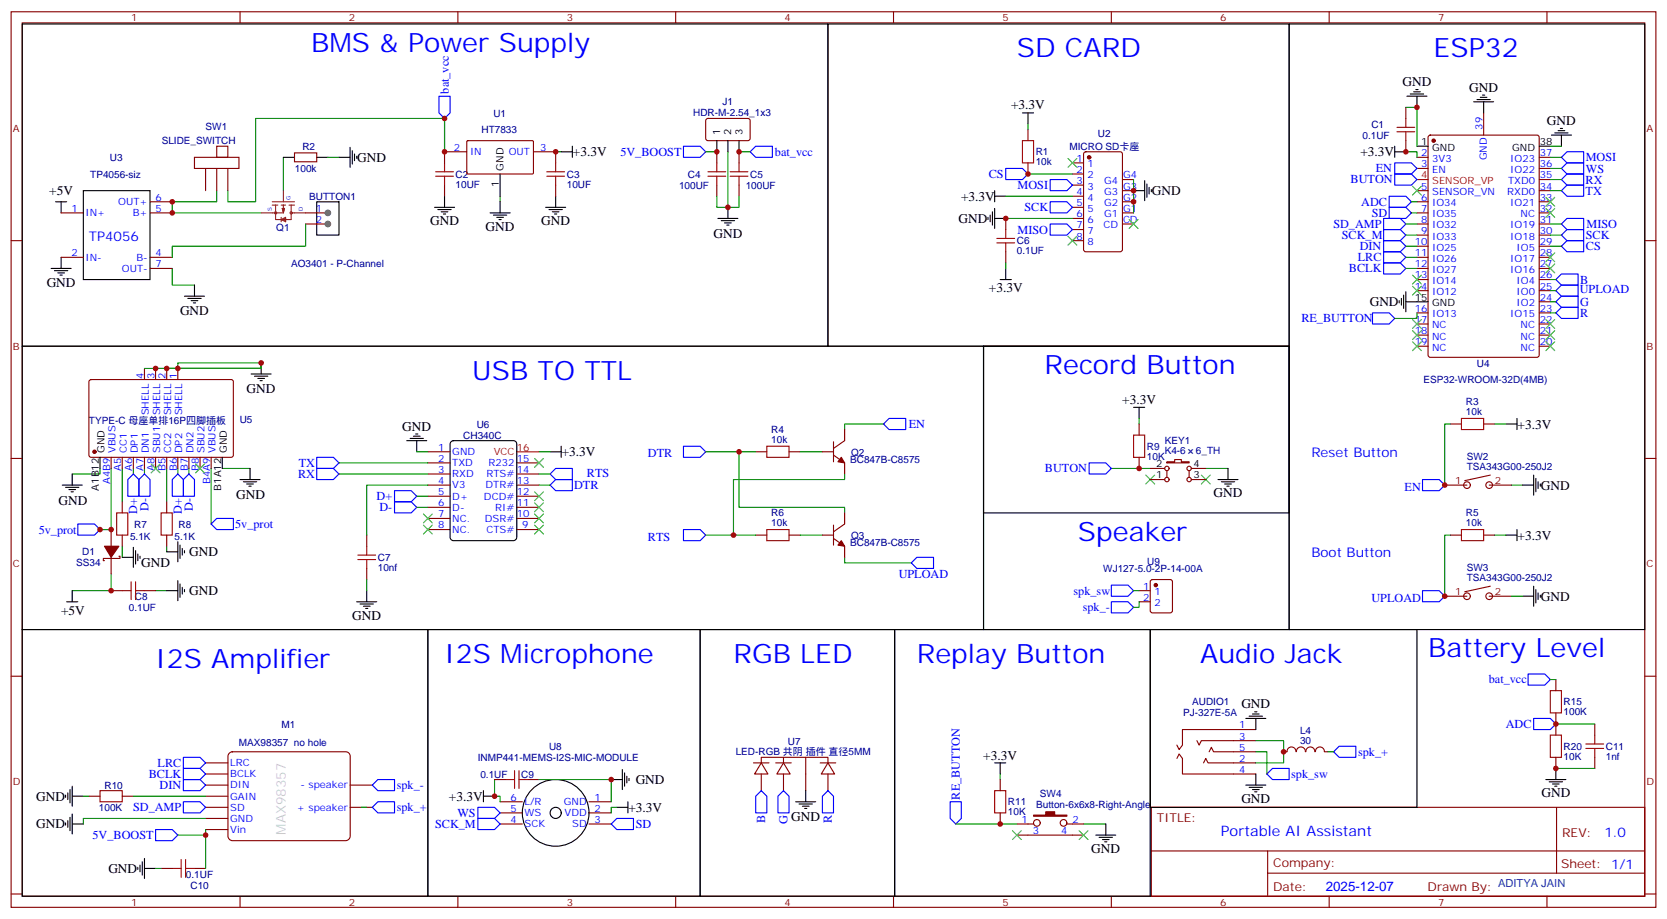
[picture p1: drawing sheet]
<svg xmlns="http://www.w3.org/2000/svg" width="529mm" height="292mm" viewBox="0 0 529 292" stroke-linecap="round" stroke-linejoin="round" font-family="sans-serif">
<g fill="none" stroke="#870000" stroke-width=".35">
<path d="M3.5 3.7h522.1v284.4h-522.1zM7.1 7.3h515v277.3h-515zM76.2 3.7v3.6M145.3 3.7v3.6M214.5 3.7v3.6M283.6 3.7v3.6M352.8 3.7v3.6M421.9 3.7v3.6M491.1 3.7v3.6M224.2 37.8l.5-.2 13 .1 .4 .6v5.9l-.7 .5-13-.1-.4-.6v-5.7zM446.3 34.1v3.5M471 35.8v7.1"/>
<path d="M61.7 50h14.1v3.5h-14.1zM65.3 53.5v7M68.8 46.4h3.5v3.6h-3.5zM68.8 53.5v7M72.3 53.5v7M93.5 48.5h7v2.9h-7zM141.1 58.8v3.5M148.2 48.2h-7.1v3.5M148.2 44.8l.3-.1h20.7l.1 .3v10.1l-.3 .1h-20.7l-.1-.3zM169.3 48.2h7.1v3.5M176.4 58.8v3.5M227.5 48.2v3.5"/>
<path d="M227.5 58.8v3.5M234.6 48.2v3.5M234.6 58.8v3.5M326.3 41.1v3.6M326.3 51.7v3.5M340.4 51.7h3.6M340.4 55.2h3.6M340.4 58.8h3.6M344.2 48.4l.5-.2h10.9l.7 .4v30.6l-.5 .7h-11.1l-.7-.4v-30.6zM356.3 57h3.5M446.3 44.7v3.5M449.8 50h3.5"/>
<path d="M449.8 53.5h3.5M453.6 43.1l.4-.2h33.9l.6 .4 .1 69.4-.5 .7-34.1 .1-.6-.5-.1-69.4zM488.6 50h3.5M488.6 53.5h3.5M488.6 57h3.5M3.5 76.4h3.6M19.4 67.6h7.1M47.6 64.1h7.1M47.6 67.6h7.1M97 67.6h7.1M97 71.1h7.1M319.3 69.4v3.5"/>
<path d="M319.3 79.9v3.6M340.4 76.4h3.6M340.4 62.3h3.6M340.4 65.8h3.6M340.4 69.4h3.6M340.4 72.9h3.6M356.3 60.5h3.5M356.3 64.1h3.5M356.3 67.6h3.5M356.3 71.1h3.5M449.8 60.5h3.5M449.8 64.1h3.5"/>
<path d="M449.8 67.6h3.5M449.8 71.1h3.5M449.8 74.6h3.5M449.8 78.2h3.5M488.6 60.5h3.5M488.6 64.1h3.5M488.6 67.6h3.5M488.6 71.1h3.5M488.6 74.6h3.5M488.6 78.2h3.5M522.1 76.4h3.5M19.4 81.7h7.1"/>
<path d="M47.6 81.7h7.1M47.6 85.2h7.1M449.8 81.7h3.5M449.8 85.2h3.5M449.8 88.8h3.5M449.8 92.3h3.5M449.8 99.3h3.5M488.6 81.7h3.5M488.6 85.2h3.5M488.6 88.8h3.5M488.6 92.3h3.5M488.6 99.3h3.5"/>
<path d="M488.6 95.8h3.5M45.9 117v3.5M49.4 117v3.5M52.9 117v3.5M56.4 117v3.5M449.8 102.9h3.5M449.8 106.4h3.5M449.8 109.9h3.5M488.6 102.9h3.5M488.6 106.4h3.5M488.6 109.9h3.5M28.5 120.7l.4-.2 44.8 .1 .4 .6-.1 23.6-.6 .4-44.7-.1-.5-.6v-23.3z"/>
<path d="M268.1 136.4v3.5l-3.5 2.5M361.6 134.6v3.5M460.4 134.6h3.5M471 134.6h3.5M3.5 145.6h3.6M35.3 145.2v3.5M38.8 145.2v3.5M38.8 159.3v3.5M42.3 145.2v3.5M45.9 145.2v3.5M49.4 145.2v3.5M52.9 145.2v3.5"/>
<path d="M52.9 159.3v3.5M56.4 145.2v3.5M60 145.2v3.5M63.5 145.2v3.5M67 145.2v3.5M135.8 143.4h7.1M135.8 154h7.1M135.8 147h7.1M135.8 150.5h7.1M135.8 157.6h7.1M164 154h7.1M164 147h7.1"/>
<path d="M164 150.5h7.1M164 157.6h7.1M239.9 143.4h3.5M250.5 143.4h3.5M261.1 143.4h3.5M264.6 144.5l3.5 2.5v3.5M264.6 140.3v6.3M361.6 145.2v3.5M365.1 152.3h4.6M365.1 148.7h4.6M370.4 146.6h2.5v-.7h2.1v.7h2.5v.4h-7.1zM370.4 149.4v2.2"/>
<path d="M377.5 149.4v2.2M378.2 152.3h4.6M378.2 148.7h4.6M458.6 154h7.1M472.7 154h7.1M473.1 150.8l-8.1 1.8M522.1 145.6h3.5M35.3 168.1v5.3M35.3 177v5.2M37.7 176.6h.4v.7h-5.3v.7h.4M38.8 169.9v3.5M52.9 169.9v3.5"/>
<path d="M116.4 169.9v3.5M135.8 161.1h7.1M135.8 164.6h7.1M135.8 168.1h7.1M164 161.1h7.1M164 164.6h7.1M164 168.1h7.1M239.9 169.9h3.5M250.5 169.9h3.5M261.1 169.9h3.5M264.6 171l3.5 2.4v3.6M264.6 166.7v6.4"/>
<path d="M268.1 162.8v3.6l-3.5 2.4M460.4 169.9h3.5M471 169.9h3.5M35.3 187.5h3.5M45.9 187.5h3.5M116.4 180.5v3.5M361.6 187.5h3.5M361.6 191.1h3.5M365.4 184.2l.4-.2h5.7l.6 .4 .1 9.5-.5 .6-5.9 .1-.6-.5-.1-9.4zM458.6 189.3h7.1M472.7 189.3h7.1M473.1 186.1l-8.1 1.8"/>
<path d="M3.5 214.7h3.6M493.9 215.8v3.5M522.1 214.7h3.5M379.9 235.2l.7 1.4 .8-1.4h17.2M383.8 238.7l.7-1.4 .7 1.4h13.4M398.6 231.6h-23.2v5l-1.1 1.4-.7-1.4M407.5 238.7h1M408.6 238.7a1.41 1.41 0 0 1 1.4-1.5 1.41 1.41 0 0 1 1.4 1.5M411.6 238.7a1.41 1.41 0 0 1 1.4-1.5 1.41 1.41 0 0 1 1.4 1.5M414.5 238.7a1.41 1.41 0 0 1 1.4-1.5 1.41 1.41 0 0 1 1.4 1.5M417.6 238.7a1.41 1.41 0 0 1 1.4-1.5 1.41 1.41 0 0 1 1.4 1.5M420.5 238.7h1.1"/>
<path d="M493.9 226.3v7.1M506.2 229.9v3.5M28.2 252.8h3.5M38.8 252.8h3.5M65.3 242.2h7M65.3 245.7h7M65.3 249.3h7M65.3 252.8h7M65.3 256.3h7M65.3 259.9h7M111.1 249.3h7.1M111.1 256.3h7.1"/>
<path d="M157 247.5h3.5M158.7 254.6h7.1M158.7 258.1h7.1M167.6 247.5h3.5M187 254.6h7M187 258.1h7M239.2 242.2h4.9M241.7 242.2l2.1 3.5h-4.3zM241.7 242.2v-1.7h21.1v1.7M241.7 245.7v5.3M246.2 242.2h5M248.7 242.2l2.1 3.5h-4.2z"/>
<path d="M248.7 240.5v1.7M248.7 245.7v5.3M255.8 240.5v10.5M260.3 242.2h5M262.8 242.2l2.1 3.5h-4.2zM262.8 245.7v5.3M317.5 247.5v3.5M317.5 258.1v3.5M365.5 256.3h156.6v28.3h-156.6zM373.6 240.8l.7-1.4 1.1 1.4v4.9h23.2M382.1 242.2l.7-1.4 .7 1.4h15.1M493.9 240.5v3.5"/>
<path d="M494.1 256.4v20.8M506.2 240.5v3.5M51.2 275.7h3.5M61.7 275.7h3.6M65.3 263.4h7M158.7 261.6h7.1M187 261.6h7M322.8 261.6h5.3M322.8 265.1h21.2M338.7 261.6h5.3M365.5 270.2h156.5M402.4 277.2h119.6"/>
<path d="M402.4 270.2v14.1M3.5 283.8h3.6M76.2 284.6v3.5M145.3 284.6v3.5M214.5 284.6v3.5M283.6 284.6v3.5M352.8 284.6v3.5M421.9 284.6v3.5M491.1 284.6v3.5M522.1 283.8h3.5"/>
<circle cx="370.4" cy="152.3" r=".71"/>
<circle cx="370.4" cy="148.7" r=".71"/>
<circle cx="377.5" cy="148.7" r=".71"/>
<circle cx="377.5" cy="152.3" r=".71"/>
<circle cx="465.7" cy="154" r="1.06"/>
<circle cx="472.7" cy="154" r="1.06"/>
<circle cx="465.7" cy="189.3" r="1.06"/>
<circle cx="472.7" cy="189.3" r="1.06"/>
<circle cx="329.1" cy="261.3" r="1.06"/>
<circle cx="337.6" cy="261.3" r="1.06"/>
</g>
<g fill="none" stroke="#000" stroke-width=".35">
<path d="M7.1 7.6h255.7v102.3h-255.7zM262.8 7.6h146.4v102.3h-146.4zM409.2 7.6h112.9v192.3h-112.9zM324.6 35.8h3.5M326.3 35.8v3.6M446.6 30.6h6.4M447.7 29.8h4.2M448.7 29.1h2.1M449.4 28.4h.7M449.8 30.6v3.5M467.8 32.3h6.3M468.8 31.6h4.3"/>
<path d="M469.9 30.9h2.1M470.6 30.2h.7M471 32.3v3.5M90 50h3.5M100.5 50h3.6M107.6 50h3.5M111.1 46.8v6.3M111.8 47.8v4.3M112.5 48.9v2.1M113.2 49.6v.7M158.7 55.2v7.1M178.2 48.2h3.5"/>
<path d="M181.7 46.4v3.6M227.5 44.7v3.5M231.1 44.7v3.5M234.6 44.7v3.5M363.4 57.4v6.3M364.1 58.4v4.3M364.8 59.5v2.1M442.7 48.2h3.6M442.7 46.4v3.6M449.8 46.4h3.5M488.6 46.4h3.5M492.5 42.9h6.3"/>
<path d="M493.5 42.2h4.3M494.6 41.5h2.1M495.3 40.8h.7M495.7 42.9v3.5M17.6 64.1h3.6M19.4 64.1v3.5M26.5 60.5h21.1v28.3h-21.1zM100.5 64.1h7.1v10.5h-7.1zM137.9 65.8h6.4M139 66.5h4.2M140.1 67.2h2.1M140.8 67.9h.7"/>
<path d="M141.1 62.3v3.5M155.6 67.6h6.3M156.6 68.3h4.3M157.7 69h2.1M158.4 69.7h.7M158.7 64.1v3.5M173.2 65.8h6.4M174.3 66.5h4.2M175.3 67.2h2.1M176 67.9h.7M176.4 62.3v3.5M227.9 69.4h6.3"/>
<path d="M229 70.1h4.2M230 70.8h2.1M230.7 71.5h.7M231.1 65.8v3.6M313.6 69v.7M314.3 68.3v2.1M315 67.2v4.3M315.7 69.4h3.6M315.7 62.3h3.6M315.7 60.5v3.6M315.7 66.2v6.3M359.8 60.5h3.6"/>
<path d="M365.5 60.2v.7M16.2 85.2h6.4M17.3 85.9h4.2M18.3 86.6h2.2M19 87.3h.8M19.4 81.7v3.5M58.6 94.1h6.3M59.6 94.8h4.3M60.7 95.5h2.1M61.4 96.2h.7M61.7 90.5v3.6M317.5 88.8h3.5"/>
<path d="M319.3 85.2v3.6M444.1 95.5v.7M444.9 94.8v2.1M445.6 93.7v4.2M446.3 95.8h7M446.3 92.6v6.4M7.1 109.9h305.1v90h-305.1zM79.7 118.7h6.4M80.8 119.5h4.2M82.9 115.2v3.5M312.2 109.9h97v90h-97zM312.2 109.9h97v52.9h-97z"/>
<path d="M81.8 120.2h2.2M82.5 120.9h.8M129.1 139.9h6.4M130.2 139.2h4.2M131.2 138.5h2.1M131.9 137.8h.7M132.3 139.9v3.5M359.8 129.3h3.6M361.6 129.3v3.6M478 134.6h3.5M481.5 132.9v3.5M19.8 154h6.3"/>
<path d="M20.8 154.7h4.2M21.9 155.4h2.1M22.6 156.1h.7M22.9 150.5v3.5M31.7 145.2v3.5M70.6 145.2v3.5M76.2 152.3h6.3M77.3 153h4.2M78.3 153.7h2.1M79 154.4h.7M79.4 148.7v3.6M143.1 140.3l.8-.4h19.1l.8 .4 .2 .7v29.6l-.4 .9-.6 .2h-19.1l-.8-.5-.2-.6v-29.6z"/>
<path d="M174.6 143.4h3.6M178.2 141.7v3.5M386.6 152.3h6.4M387.7 153h4.2M388.8 153.7h2.1M389.5 154.4h.7M389.8 148.7v3.6M483.3 154h3.5M486.8 150.8v6.4M487.5 151.9v4.2M488.2 153v2.1M488.9 153.7v.7"/>
<path d="M38.8 177h3.5M42.3 173.8v6.3M43 174.8v4.3M43.7 175.9v2.1M44.4 176.6v.7M52.9 175.2h3.5M56.4 172v6.4M57.1 173.1v4.2M57.9 174.1v2.1M58.6 174.8v.7M478 169.9h3.5M481.5 168.1v3.6"/>
<path d="M7.1 199.9h128.7v84.7h-128.7zM21.2 191.1h3.5M22.9 187.5v3.6M52.9 187.5h3.5M56.4 184.4v6.3M57.1 185.4v4.3M57.9 186.5v2.1M58.6 187.2v.7M113.2 191.1h6.4M114.3 191.8h4.2M115.4 192.5h2.1M116.1 193.2h.7"/>
<path d="M116.4 187.5v3.6M135.8 199.9h86.4v84.7h-86.4zM222.2 199.9h61.8v84.7h-61.8zM284 199.9h81.1v84.7h-81.1zM365.1 199.9h84.7v56.4h-84.7zM483.3 189.3h3.5M486.8 186.1v6.4M487.5 187.2v4.2M488.2 188.2v2.2M488.9 188.9v.8M395.5 228.1h6.3M396.5 227.4h4.3"/>
<path d="M397.6 226.7h2.1M398.3 226h.7M398.6 228.1v3.5M20.8 252.4v.8M21.5 251.7v2.2M22.2 250.7v4.2M22.2 259.5v4.2M22.9 249.6v6.4M22.9 258.4v6.4M22.9 252.8h3.6M153.5 252.8h3.5M153.5 251v3.6"/>
<path d="M194 247.5h3.6M195.8 256.3h3.5M197.6 244.3v6.4M198.3 245.4v4.2M199 246.5v2.1M199.3 254.6v3.5M199.7 247.2v.7M252.6 254.6h6.3M253.6 255.3h4.3M254.7 256h2.1M255.4 256.7h.7M255.8 251v3.6"/>
<path d="M315.7 242.2h3.6M317.5 242.2v3.5M395.5 249.3h6.3M396.5 250h4.3M397.6 250.7h2.1M398.3 251.4h.7M398.6 245.7v3.6M490.7 247.5h6.4M491.8 248.2h4.2M492.8 248.9h2.1M493.5 249.6h.7M493.9 244v3.5"/>
<path d="M20.8 261.3v.7M21.5 260.6v2.1M22.9 261.6h3.6M43.7 275.4v.7M44.4 274.7v2.1M45.2 273.6v4.2M45.9 275.7h3.5M45.9 272.6v6.3M347.8 265.1h6.4M348.9 265.9h4.2M350 266.6h2.1M350.7 267.3h.7"/>
<path d="M351 261.6v3.5"/>
<circle cx="176.4" cy="258.1" r="10.6"/>
<circle cx="176.4" cy="258.1" r="1.76"/>
</g>
<path d="M72.7 239.3l1.1-.6h36a1.41 1.41 0 0 1 1.4 1.4v25.4a1.51 1.51 0 0 1-1.4 1.4h-36a1.51 1.51 0 0 1-1.4-1.4v-25.4z" fill="none" stroke="#800000" stroke-width=".35"/>
<g fill="none" stroke="#a10000" stroke-width=".35">
<path d="M446.3 37.6v2.8M138.3 56h5.6M138.3 54.5h5.6M141.1 51.7v2.8M141.1 56v2.8M173.6 56h5.6M173.6 54.5h5.6M176.4 51.7v2.8M176.4 56v2.8M224.7 56h5.7M224.7 54.5h5.7M227.5 51.7v2.8"/>
<path d="M227.5 56v2.8M231.8 56h5.6M231.8 54.5h5.6M234.6 51.7v2.8M234.6 56v2.8M324.6 44.7h3.5v7h-3.5zM443.4 41.8h5.7M443.4 40.4h5.7M446.3 41.8v2.9M316.4 75.7h5.7M316.4 77.1h5.7M319.3 72.9v2.8"/>
<path d="M319.3 77.1v2.8M359.8 138.1h3.6v7.1h-3.6zM463.9 132.9h7.1v3.5h-7.1zM243.4 141.7h7.1v3.5h-7.1zM37 162.8h3.6v7.1h-3.6zM51.2 162.8h3.5v7.1h-3.5zM113.6 177.7h5.6M113.6 176.2h5.6M116.4 173.4v2.8M116.4 177.7v2.8M243.4 168.1h7.1v3.6h-7.1zM463.9 168.1h7.1v3.6h-7.1z"/>
<path d="M38.8 187.5h2.8M41.6 184.7v5.7M43 184.7v5.7M43 187.5h2.9M492.1 219.3h3.6v7h-3.6zM492.1 233.4h3.6v7.1h-3.6zM503.4 237.6h5.7M503.4 236.2h5.7M506.2 233.4v2.8M506.2 237.6v2.9M31.7 251h7.1v3.6h-7.1zM160.5 247.5h2.8"/>
<path d="M163.3 244.7v5.6M164.7 244.7v5.6M164.7 247.5h2.9M315.7 251h3.6v7.1h-3.6zM54.7 275.7h2.8M57.5 272.9v5.7M58.9 272.9v5.7M58.9 275.7h2.8"/>
</g>
<g fill="none" stroke="#008700" stroke-width=".35">
<path d="M326.3 39.4v1.7M446.3 34.1h3.5v12.3M90 50v10.5M104.1 50h3.5M141.1 48.2v-10.6h-60v26.5h-8.8v-3.6M176.4 48.2h1.8M224 48.2h3.5M231.1 48.2v17.6h-3.6v-3.5M234.6 48.2h3.5M326.3 55.2h14.1M359.8 57v10.6M446.3 48.2h3.5v1.8"/>
<path d="M492.1 57h3.6M492.1 50h3.6M492.1 46.4h3.6M492.1 53.5h3.6M68.8 60.5v3.6h-14.1v3.5h28.2M97 71.1v7.1h-42.3v3.5M158.7 62.3v1.8M234.6 62.3v3.5h-3.5M319.3 62.3h21.1M319.3 69.4h21.1M446.3 78.2h3.5M446.3 74.6h3.5"/>
<path d="M446.3 71.1h3.5M448 67.6h1.8M448 64.1h1.8M492.1 60.5h3.6M492.1 78.2h3.6M492.1 74.6h3.6M492.1 71.1h3.6M54.7 85.2v5.3h7M319.3 83.5v1.7M446.3 81.7h3.5M446.3 85.2h3.5M449.8 99.3v1.8h-7.1"/>
<path d="M492.1 92.3h1.8M492.1 99.3h1.8M492.1 95.8h1.8M492.1 88.8h1.8M82.9 115.2v1.8h-37M82.9 115.2v1.8h-33.5M82.9 115.2v1.8h-30M82.9 115.2h-26.5v1.8M280.5 134.6h-12.4v1.8M361.6 132.9v1.7M460.4 134.6h-1.8v19.4M474.5 134.6h3.5"/>
<path d="M31.7 148.7v1.8h-8.8M35.3 148.7v19.4h-3.6h3.6M38.8 148.7v10.6M42.3 148.7v1.8M45.9 148.7v1.8M52.9 148.7v10.6M56.4 148.7v1.8M60 148.7v1.8M67 148.7v17.7M70.6 148.7h8.8M107.6 150.5h28.2M107.6 147h28.2"/>
<path d="M132.3 143.4h3.5M132.3 157.6h3.5M135.8 154h-19.4v15.9M171.1 154h3.5M171.1 143.4h3.5M171.1 150.5h3.5M224 143.4h15.9M234.6 143.4v17.7h33.5v1.7M254 143.4h7.1M268.1 150.5v1.8h-35.3v17.6M352.8 148.7h12.3M382.8 148.7h7"/>
<path d="M479.8 154h3.5M38.8 173.4v3.6M52.9 173.4v1.8M132.3 161.1h3.5M224 169.9h15.9M254 169.9h7.1M268.1 177v1.7h21.2M460.4 169.9h-1.8v19.4M474.5 169.9h3.5M35.3 182.2v5.3h-12.4M49.4 187.5h3.5M116.4 184v3.5"/>
<path d="M359.8 187.5h1.8M361.6 191.1v1.7h-1.8M479.8 189.3h3.5M492.1 215.8h1.8M398.6 235.2h8.9v7h-8.9M398.6 238.7h3.6v7M421.6 238.7h1.7M493.9 229.9h12.3M26.5 252.8h1.7M42.3 252.8h23M65.3 259.9h-38.8v1.7M114.7 256.3h1.7"/>
<path d="M157 247.5v5.3h1.7v1.8M171.1 247.5h22.9v7.1M195.8 256.3h-1.8v1.8M317.5 245.7v1.8M493.9 244h12.3M49.4 275.7h1.8M65.3 263.4v1.7h-8.9M65.3 265.1v10.6M303.4 261.6h19.4M344 261.6h7"/>
</g>
<g fill="none" stroke="#00f" stroke-width=".35">
<path d="M139.3 30.6h3.6v5.2l-1.8 1.8-1.8-1.8zM217 46.4h5.2l1.8 1.8-1.8 1.8h-5.2zM238.1 48.2l1.8-1.8h5.3v3.6h-5.3zM319.3 53.5h5.3l1.7 1.7-1.7 1.8h-5.3zM333.4 57h5.3l1.7 1.8-1.7 1.7h-5.3zM442.7 51.7h5.3l1.8 1.8-1.8 1.7h-5.3zM442.7 55.2h5.3l1.8 1.8-1.8 1.8h-5.3zM495.7 57l1.7-1.8h5.3v3.6h-5.3zM495.7 50l1.7-1.8h5.3v3.5h-5.3zM495.7 53.5l1.7-1.8h5.3v3.5h-5.3zM333.4 64.1h5.3l1.7 1.7-1.7 1.8h-5.3zM333.4 71.1h5.3l1.7 1.8-1.7 1.7h-5.3z"/>
<path d="M439.2 72.9h5.3l1.8 1.7-1.8 1.8h-5.3zM439.2 79.9h5.3l1.8 1.8-1.8 1.8h-5.3zM439.2 76.4h5.3l1.8 1.8-1.8 1.7h-5.3zM439.2 69.4h5.3l1.8 1.7-1.8 1.8h-5.3zM441 65.8h5.3l1.7 1.8-1.7 1.8h-5.3zM441 62.3h5.3l1.7 1.8-1.7 1.7h-5.3zM495.7 60.5l1.7-1.7h5.3v3.5h-5.3zM495.7 78.2l1.7-1.8h5.3v3.5h-5.3zM495.7 74.6l1.7-1.7h5.3v3.5h-5.3zM495.7 71.1l1.7-1.7h5.3v3.5h-5.3zM435.7 99.3h5.3l1.7 1.8-1.7 1.8h-5.3zM439.2 83.5h5.3l1.8 1.7-1.8 1.8h-5.3z"/>
<path d="M493.9 88.8l1.8-1.8h5.2v3.5h-5.2zM493.9 95.8l1.8-1.7h5.2v3.5h-5.2zM493.9 99.3l1.8-1.7h5.2v3.5h-5.2zM495.7 90.5h5.2v3.6h-5.2l-1.8-1.8zM280.5 134.6l1.7-1.7h5.3v3.5h-5.3zM42.3 150.5l1.8 1.8v5.3h-3.5v-5.3zM45.9 150.5l1.7 1.8v5.3h-3.5v-5.3zM56.4 150.5l1.8 1.8v5.3h-3.5v-5.3zM60 150.5l1.7 1.8v5.3h-3.5v-5.3zM100.5 148.7h5.3l1.8 1.8-1.8 1.8h-5.3zM100.5 145.2h5.3l1.8 1.8-1.8 1.7h-5.3zM125.2 155.8h5.3l1.8 1.8-1.8 1.7h-5.3z"/>
<path d="M125.2 159.3h5.3l1.8 1.8-1.8 1.7h-5.3zM174.6 154l1.8-1.7h5.3v3.5h-5.3zM174.6 150.5l1.8-1.8h5.3v3.6h-5.3zM217 141.7h5.2l1.8 1.7-1.8 1.8h-5.2zM345.7 147h5.3l1.8 1.7-1.8 1.8h-5.3zM451.6 152.3h5.2l1.8 1.7-1.8 1.8h-5.2zM24.7 166.4h5.3l1.7 1.7-1.7 1.8h-5.3zM67 166.4l1.8-1.8h5.3v3.5h-5.3zM217 168.1h5.2l1.8 1.8-1.8 1.8h-5.2zM291 177h5.3v3.5h-5.3l-1.7-1.8zM352.8 191.1h5.3l1.7 1.7-1.7 1.8h-5.3zM352.8 185.8h5.3l1.7 1.7-1.7 1.8h-5.3z"/>
<path d="M451.6 187.5h5.2l1.8 1.8-1.8 1.8h-5.2zM485.1 214h5.3l1.7 1.8-1.7 1.7h-5.3zM423.3 238.7l1.8-1.8h5.3v3.6h-5.3zM486.8 228.1h5.3l1.8 1.8-1.8 1.7h-5.3zM58.2 240.5h5.3l1.8 1.7-1.8 1.8h-5.3zM58.2 244h5.3l1.8 1.7-1.8 1.8h-5.3zM58.2 247.5h5.3l1.8 1.8-1.8 1.7h-5.3zM58.2 254.6h5.3l1.8 1.7-1.8 1.8h-5.3zM118.2 249.3l1.7-1.8h5.3v3.5h-5.3zM119.9 254.6h5.3v3.5h-5.3l-1.7-1.8zM151.7 256.3h5.3l1.7 1.8-1.7 1.8h-5.3zM151.7 259.9h5.3l1.7 1.7-1.7 1.8h-5.3z"/>
<path d="M241.7 251l1.7 1.8v5.3h-3.5v-5.3zM248.7 251l1.8 1.8v5.3h-3.6v-5.3zM262.8 251l1.8 1.8v5.3h-3.5v-5.3zM301.6 254.6h3.6v5.3l-1.8 1.7-1.8-1.7zM402.2 245.7l1.7-1.7h5.3v3.5h-5.3zM49.4 263.4h5.3l1.7 1.7-1.7 1.8h-5.3zM194 261.6l1.8-1.7h5.3v3.5h-5.3z"/>
</g>
<g fill="#870000" stroke="#870000" stroke-width=".35">
<path d="M33.2 173.4h4.5l-2.4 3.6z"/>
<path d="M267.1 145.2l1 1.8-2.1-.4z"/>
<path d="M267.1 171.7l1 1.7-2.1-.3z"/>
<path d="M328.1 258.8h3.9v-1.1h2.8v1.1h3.9v.4h-10.6z"/>
<circle cx="30" cy="143.4" r=".53"/>
<circle cx="455.1" cy="44.7" r=".53"/>
<circle cx="345.7" cy="50" r=".53"/>
<circle cx="366.9" cy="185.8" r=".53"/>
</g>
<path d="M449.8 57h3.5M164 143.4h7.1" fill="none" stroke="#f00" stroke-width=".35"/>
<g fill="none" stroke="#3c3" stroke-width=".35">
<path d="M339 50.3l2.8 2.8M341.8 50.3l-2.8 2.8M448.4 59.1l2.8 2.8M451.2 59.1l-2.8 2.8M339 75l2.8 2.8M341.8 75l-2.8 2.8M358.4 69.7l2.8 2.8M361.2 69.7l-2.8 2.8M490.7 66.2l2.8 2.8M490.7 62.7l2.8 2.8M493.5 66.2l-2.8 2.8M493.5 62.7l-2.8 2.8"/>
<path d="M448.4 87.3l2.8 2.9M448.4 90.9l2.8 2.8M451.2 87.3l-2.8 2.9M451.2 90.9l-2.8 2.8M490.7 83.8l2.8 2.8M490.7 80.3l2.8 2.8M493.5 83.8l-2.8 2.8M493.5 80.3l-2.8 2.8M448.4 101.5l2.8 2.8M448.4 105l2.8 2.8M448.4 108.5l2.8 2.8M451.2 101.5l-2.8 2.8"/>
<path d="M451.2 105l-2.8 2.8M451.2 108.5l-2.8 2.8M490.7 108.5l2.8 2.8M490.7 105l2.8 2.8M490.7 101.5l2.8 2.8M493.5 108.5l-2.8 2.8M493.5 105l-2.8 2.8M493.5 101.5l-2.8 2.8M48 147.3l2.8 2.8M50.8 147.3l-2.8 2.8M62.1 147.3l2.8 2.8M64.9 147.3l-2.8 2.8"/>
<path d="M169.7 156.1l2.8 2.9M169.7 159.7l2.8 2.8M169.7 145.6l2.8 2.8M172.5 156.1l-2.8 2.9M172.5 159.7l-2.8 2.8M172.5 145.6l-2.8 2.8M363.7 150.8l2.8 2.9M366.5 150.8l-2.8 2.9M381.4 150.8l2.8 2.9M384.2 150.8l-2.8 2.9M134.4 163.2l2.8 2.8M134.4 166.7l2.8 2.8"/>
<path d="M137.2 163.2l-2.8 2.8M137.2 166.7l-2.8 2.8M169.7 163.2l2.8 2.8M169.7 166.7l2.8 2.8M172.5 163.2l-2.8 2.8M172.5 166.7l-2.8 2.8M321.4 263.7l2.8 2.9M324.2 263.7l-2.8 2.9M342.5 263.7l2.9 2.9M345.4 263.7l-2.9 2.9"/>
</g>
<g fill="none" stroke="#8c2424" stroke-width=".35">
<path d="M82.9 67.6h7.1M86.4 65.1h1.8M86.4 64.1h7.1M87.5 65.1v4.6h4.9v-4.6M89.3 65.1h1.4M89.3 69.7l1.4-.7v1.4zM89.3 69v1.4M89.6 66.2l.4 1.4M89.6 66.2h.7M89.6 66.2l.4 1M90 60.5v3.6M90 65.1v2.1"/>
<path d="M90 69.7l.7 .4M90 69.7l.3 .4M90.3 66.2l-.3 1.4M90.3 66.2l-.3 1M90.3 66.2l-.3 .7M90.3 69.4l-.3 .3M90.7 69.4l-.7 .3M91.7 65.1h1.8M92.4 67.6h4.6"/>
<circle cx="87.5" cy="67.6" r=".35"/>
<circle cx="92.4" cy="67.6" r=".35"/>
</g>
<g fill="#666" stroke="#666" stroke-width=".35">
<circle cx="104.1" cy="71.1" r=".88"/>
<circle cx="104.1" cy="67.6" r=".88"/>
</g>
<g fill="#c00">
<circle cx="35.3" cy="168.1" r=".88"/>
<circle cx="35.3" cy="187.5" r=".88"/>
<circle cx="458.6" cy="154" r=".88"/>
<circle cx="458.6" cy="189.3" r=".88"/>
<circle cx="234.6" cy="143.4" r=".88"/>
<circle cx="232.8" cy="169.9" r=".88"/>
<circle cx="49.4" cy="117" r=".88"/>
<circle cx="52.9" cy="117" r=".88"/>
<circle cx="56.4" cy="117" r=".88"/>
<circle cx="31.8" cy="168.1" r=".88"/>
<circle cx="54.7" cy="67.6" r=".88"/>
<circle cx="54.7" cy="64.1" r=".88"/>
<circle cx="141.1" cy="37.6" r=".88"/>
<circle cx="141.1" cy="48.2" r=".88"/>
<circle cx="176.4" cy="48.2" r=".88"/>
<circle cx="227.5" cy="48.2" r=".88"/>
<circle cx="231.1" cy="65.8" r=".88"/>
<circle cx="234.6" cy="48.2" r=".88"/>
<circle cx="446.3" cy="48.2" r=".88"/>
<circle cx="449.8" cy="34.1" r=".88"/>
<circle cx="359.8" cy="60.5" r=".88"/>
<circle cx="359.8" cy="64.1" r=".88"/>
<circle cx="326.3" cy="55.2" r=".88"/>
<circle cx="319.3" cy="69.4" r=".88"/>
<circle cx="157" cy="252.8" r=".88"/>
<circle cx="194" cy="247.5" r=".88"/>
<circle cx="65.3" cy="265.1" r=".88"/>
<circle cx="317.5" cy="261.6" r=".88"/>
<circle cx="361.6" cy="148.7" r=".88"/>
<circle cx="493.9" cy="229.9" r=".88"/>
<circle cx="493.9" cy="244" r=".88"/>
<circle cx="407.5" cy="238.7" r=".88"/>
<circle cx="82.9" cy="115.2" r=".88"/>
</g>
<g font-size="8.5" fill="#00f">
<text x="98.8" y="16.4">BMS &amp; Power Supply</text>
<text x="322.8" y="18.2">SD CARD</text>
<text x="455.1" y="18.2">ESP32</text>
<text x="331.6" y="118.7">Record Button</text>
<text x="149.9" y="120.5">USB TO TTL</text>
<text x="342.2" y="171.7">Speaker</text>
<text x="453.3" y="208.7">Battery Level</text>
<text x="49.4" y="212.2">I2S Amplifier</text>
<text x="141.1" y="210.5">I2S Microphone</text>
<text x="232.8" y="210.5">RGB LED</text>
<text x="291" y="210.5">Replay Button</text>
<text x="381" y="210.5">Audio Jack</text>
</g>
<text font-size="4.6" fill="#00f" x="387.6" y="265.4">Portable AI Assistant</text>
<g font-size="4.2">
<text x="445.2" y="27.3">GND</text>
<text x="466.4" y="29.1">GND</text>
<text x="320.9" y="34.7">+3.3V</text>
<text x="491.1" y="39.7">GND</text>
<text x="113.4" y="51.4">GND</text>
<text x="181.9" y="49.6">+3.3V</text>
<text x="431.8" y="49.6">+3.3V</text>
<text x="15.6" y="62">+5V</text>
<text x="305.1" y="63.7">+3.3V</text>
<text x="365.7" y="62">GND</text>
<text x="136.5" y="71.5">GND</text>
<text x="171.8" y="71.5">GND</text>
<text x="304.3" y="70.8">GND</text>
<text x="154.2" y="73.2">GND</text>
<text x="226.5" y="75.4">GND</text>
<text x="14.8" y="91.2">GND</text>
<text x="313.9" y="92.7">+3.3V</text>
<text x="57.1" y="100.1">GND</text>
<text x="434.8" y="97.3">GND</text>
<text x="78.3" y="124.8">GND</text>
<text x="356.2" y="128.3">+3.3V</text>
<text x="127.7" y="136.7">GND</text>
<text x="481.7" y="136.1">+3.3V</text>
<text x="178.3" y="144.9">+3.3V</text>
<text x="489.1" y="155.5">GND</text>
<text x="18.6" y="160.2">GND</text>
<text x="75" y="158.5">GND</text>
<text x="385.2" y="157.9">GND</text>
<text x="481.7" y="171.4">+3.3V</text>
<text x="60" y="176.5">GND</text>
<text x="44.8" y="180.2">GND</text>
<text x="60" y="188.8">GND</text>
<text x="489.1" y="190.7">GND</text>
<text x="19.4" y="195.2">+5V</text>
<text x="111.8" y="196.7">GND</text>
<text x="394.1" y="224.9">GND</text>
<text x="312.1" y="241.1">+3.3V</text>
<text x="201.8" y="248.9">GND</text>
<text x="11.5" y="254.2">GND</text>
<text x="142.5" y="254.2">+3.3V</text>
<text x="199.5" y="257.8">+3.3V</text>
<text x="394.1" y="254.9">GND</text>
<text x="489.3" y="253.2">GND</text>
<text x="11.5" y="263">GND</text>
<text x="251.2" y="260.7">GND</text>
<text x="346.4" y="270.8">GND</text>
<text x="34.4" y="277.2">GND</text>
</g>
<g font-size="4.2" fill="#00f">
<text x="28.2" y="76.4">TP4056</text>
<text x="416.3" y="145.2">Reset Button</text>
<text x="416.3" y="177">Boot Button</text>
<text x="509.3" y="265.6">1.0</text>
<text x="420.9" y="283">2025-12-07</text>
</g>
<text font-size="4.2" fill="#ccc" x="90.7" y="265" transform="rotate(-90 90.7 265)">MAX98357</text>
<g font-size="3.9" fill="#00f">
<text x="142.4" y="29.7" transform="rotate(-90 142.4 29.7)">bat_vcc</text>
<text x="196.9" y="49.5">5V_BOOST</text>
<text x="246" y="49.5">bat_vcc</text>
<text x="503.4" y="51.3">MOSI</text>
<text x="313.9" y="56.5">CS</text>
<text x="428.7" y="58.3">BUTON</text>
<text x="436.7" y="54.7">EN</text>
<text x="503.3" y="58.3">RX</text>
<text x="503.4" y="54.8">WS</text>
<text x="323" y="60">MOSI</text>
<text x="432.1" y="65.3">ADC</text>
<text x="503.3" y="61.8">TX</text>
<text x="325.2" y="67.1">SCK</text>
<text x="435.4" y="68.8">SD</text>
<text x="323" y="74.2">MISO</text>
<text x="423.3" y="72.4">SD_AMP</text>
<text x="426" y="75.9">SCK_M</text>
<text x="503.4" y="75.9">SCK</text>
<text x="503.6" y="72.4">MISO</text>
<text x="431" y="83">LRC</text>
<text x="431.6" y="79.4">DIN</text>
<text x="503.4" y="79.4">CS</text>
<text x="428.2" y="86.5">BCLK</text>
<text x="501.5" y="93">UPLOAD</text>
<text x="501.6" y="90.1">B</text>
<text x="501.6" y="100.6">R</text>
<text x="501.6" y="97.1">G</text>
<text x="413.1" y="102.4">RE_BUTTON</text>
<text x="288.5" y="135.9">EN</text>
<text x="94.8" y="148.2">TX</text>
<text x="205.7" y="145.2">DTR</text>
<text x="331.7" y="150">BUTON</text>
<text x="94.6" y="151.8">RX</text>
<text x="182.3" y="155.2">DTR</text>
<text x="186.3" y="151.3">RTS</text>
<text x="445.9" y="155.8">EN</text>
<text x="119.6" y="158.8">D+</text>
<text x="43.6" y="163.1" transform="rotate(-90 43.6 163.1)">D+</text>
<text x="47.1" y="162.2" transform="rotate(-90 47.1 162.2)">D-</text>
<text x="57.7" y="163.1" transform="rotate(-90 57.7 163.1)">D+</text>
<text x="61.2" y="162.2" transform="rotate(-90 61.2 162.2)">D-</text>
<text x="74.6" y="167.6">5v_prot</text>
<text x="120.5" y="162.3">D-</text>
<text x="12.3" y="169.4">5v_prot</text>
<text x="205.7" y="171.6">RTS</text>
<text x="285.3" y="183.5">UPLOAD</text>
<text x="340.8" y="188.8">spk_sw</text>
<text x="435.3" y="191.1">UPLOAD</text>
<text x="343.7" y="194.1">spk_-</text>
<text x="472.6" y="216.9">bat_vcc</text>
<text x="478" y="231.1">ADC</text>
<text x="431.1" y="239.9">spk_+</text>
<text x="50" y="243.5">LRC</text>
<text x="47.2" y="247">BCLK</text>
<text x="50.6" y="250.5">DIN</text>
<text x="125.9" y="250.5">spk_-</text>
<text x="409.9" y="247">spk_sw</text>
<text x="42.3" y="257.6">SD_AMP</text>
<text x="125.9" y="257.6">spk_+</text>
<text x="304.7" y="253.9" transform="rotate(-90 304.7 253.9)">RE_BUTTON</text>
<text x="138.1" y="262.9">SCK_M</text>
<text x="145.2" y="259.3">WS</text>
<text x="201.8" y="262.9">SD</text>
<text x="242.9" y="261.3" transform="rotate(-90 242.9 261.3)">B</text>
<text x="250" y="261.5" transform="rotate(-90 250 261.5)">G</text>
<text x="264.1" y="261.3" transform="rotate(-90 264.1 261.3)">R</text>
<text x="29.4" y="266.4">5V_BOOST</text>
</g>
<g font-size="3.9" fill="#800">
<text x="367.2" y="260.9">TITLE:</text>
<text x="495.9" y="265.6">REV:</text>
<text x="404.1" y="275.1">Company:</text>
<text x="495.5" y="275.7">Sheet: 1/1</text>
<text x="404.1" y="282.8">Date:</text>
<text x="453.2" y="282.9">Drawn By:</text>
</g>
<text font-size="3.5" fill="#01579b" x="475.5" y="281.6">ADITYA JAIN</text>
<g font-size="3.2" fill="#800">
<text x="41.6" y="6.7">1</text>
<text x="110.8" y="6.7">2</text>
<text x="179.9" y="6.7">3</text>
<text x="249.1" y="6.7">4</text>
<text x="318.2" y="6.7">5</text>
<text x="387.3" y="6.7">6</text>
<text x="456.5" y="6.7">7</text>
<text x="4.1" y="41.8">A</text>
<text x="522.6" y="41.8">A</text>
<text x="4.1" y="111">B</text>
<text x="522.6" y="111">B</text>
<text x="461.9" y="153.7">1</text>
<text x="474.5" y="153.7">2</text>
<text x="4.1" y="180.1">C</text>
<text x="522.6" y="180.1">C</text>
<text x="461.9" y="188.9">1</text>
<text x="474.5" y="188.9">2</text>
<text x="4.1" y="249.3">D</text>
<text x="522.6" y="249.3">D</text>
<text x="41.6" y="287.5">1</text>
<text x="110.8" y="287.5">2</text>
<text x="179.9" y="287.5">3</text>
<text x="249.1" y="287.5">4</text>
<text x="318.2" y="287.5">5</text>
<text x="387.3" y="287.5">6</text>
<text x="456.5" y="287.5">7</text>
</g>
<g font-size="3.2" fill="#000080">
<text x="229.3" y="33.4">J1</text>
<text x="65.3" y="41.1">SW1</text>
<text x="156.6" y="37">U1</text>
<text x="220" y="37">HDR-M-2.54_1x3</text>
<text x="435.3" y="40.5">C1</text>
<text x="51.3" y="45.8">SLIDE_SWITCH</text>
<text x="96" y="47.6">R2</text>
<text x="152.8" y="42.3">HT7833</text>
<text x="339.5" y="47.6">MICRO SD卡座</text>
<text x="348.5" y="43.6">U2</text>
<text x="432.5" y="44">0.1UF</text>
<text x="34.9" y="51.1">U3</text>
<text x="328.8" y="52.5">10k</text>
<text x="328.8" y="49.3">R1</text>
<text x="28.6" y="56.4">TP4056-siz</text>
<text x="93.6" y="54.6">100k</text>
<text x="144.6" y="59.6">10UF</text>
<text x="144.6" y="56.4">C2</text>
<text x="179.9" y="59.6">10UF</text>
<text x="179.9" y="56.4">C3</text>
<text x="215.5" y="59.9">100UF</text>
<text x="218.4" y="56.4">C4</text>
<text x="236.7" y="59.9">100UF</text>
<text x="238.1" y="56.4">C5</text>
<text x="98.2" y="63.4">BUTTON1</text>
<text x="87.7" y="73.5">Q1</text>
<text x="322.8" y="77.5">C6</text>
<text x="322.8" y="80.7">0.1UF</text>
<text x="92.4" y="84.7">AO3401 - P-Channel</text>
<text x="468.9" y="116.5">U4</text>
<text x="451.9" y="121.6">ESP32-WROOM-32D(4MB)</text>
<text x="465.3" y="131.8">10k</text>
<text x="465.3" y="128.7">R3</text>
<text x="28.2" y="134.6">TYPE-C 母座单排16P四脚插板</text>
<text x="76.1" y="134.2">U5</text>
<text x="151.3" y="135.8">U6</text>
<text x="244.8" y="137.5">R4</text>
<text x="147.1" y="139.3">CH340C</text>
<text x="244.8" y="140.6">10k</text>
<text x="364.1" y="142.8">R9</text>
<text x="369.7" y="141">KEY1</text>
<text x="269.9" y="147">BC847B-C8575</text>
<text x="270.2" y="144.7">Q2</text>
<text x="364.1" y="146">10K</text>
<text x="369.7" y="144.1">K4-6</text>
<text x="379.6" y="144.1">6_TH</text>
<text x="465.6" y="149.3">TSA343G00-250J2</text>
<text x="465.6" y="146.1">SW2</text>
<text x="42.6" y="167.7">R7</text>
<text x="56.7" y="167.7">R8</text>
<text x="244.8" y="167.1">10k</text>
<text x="244.8" y="164">R6</text>
<text x="465.3" y="167.1">10k</text>
<text x="465.3" y="164">R5</text>
<text x="41.3" y="171.5">5.1K</text>
<text x="55.4" y="171.5">5.1K</text>
<text x="269.9" y="173.4">BC847B-C8575</text>
<text x="270.2" y="171.2">Q3</text>
<text x="24.2" y="179.8">SS34</text>
<text x="26.1" y="176.3">D1</text>
<text x="119.9" y="178.1">C7</text>
<text x="364.2" y="179.5">U9</text>
<text x="119.9" y="181.3">10nf</text>
<text x="350.2" y="181.6">WJ127-5.0-2P-14-00A</text>
<text x="465.6" y="184.5">TSA343G00-250J2</text>
<text x="465.6" y="181.4">SW3</text>
<text x="42.8" y="190.5">C8</text>
<text x="40.9" y="194">0.1UF</text>
<text x="375.6" y="227.5">PJ-327E-5A</text>
<text x="378.4" y="224">AUDIO1</text>
<text x="496.4" y="227.1">100K</text>
<text x="496.4" y="224">R15</text>
<text x="89.4" y="231">M1</text>
<text x="412.7" y="232.9">L4</text>
<text x="75.8" y="236.9">MAX98357 no hole</text>
<text x="174.3" y="238.1">U8</text>
<text x="233.5" y="239.8">LED-RGB 共阴 插件 直径5MM</text>
<text x="250.1" y="236.5">U7</text>
<text x="412.7" y="236.1">30</text>
<text x="496.4" y="238.1">R20</text>
<text x="509.8" y="238">C11</text>
<text x="151.6" y="241.6">INMP441-MEMS-I2S-MIC-MODULE</text>
<text x="496.4" y="241.2">10K</text>
<text x="509.8" y="241.3">1nf</text>
<text x="33.2" y="250.4">R10</text>
<text x="152.5" y="246.9">0.1UF</text>
<text x="165.5" y="246.9">C9</text>
<text x="31.4" y="257.5">100K</text>
<text x="320" y="255.7">R11</text>
<text x="328.9" y="256.6">Button-6x6x8-Right-Angle</text>
<text x="330.1" y="253">SW4</text>
<text x="320" y="258.9">10K</text>
<text x="59" y="278.6">0.1UF</text>
<text x="60.5" y="282.2">C10</text>
</g>
<g font-size="3.2" fill="#00f">
<text x="470.6" y="41.1" transform="rotate(-90 470.6 41.1)">39</text>
<text x="144" y="47.8">2</text>
<text x="171.4" y="47.8">3</text>
<text x="149.2" y="49.2">IN</text>
<text x="161.5" y="49.2">OUT</text>
<text x="341.8" y="51.4">1</text>
<text x="345.3" y="53.1">1</text>
<text x="451.1" y="49.6">2</text>
<text x="451.1" y="53.1">3</text>
<text x="454.6" y="51.4">3V3</text>
<text x="472" y="50.9" transform="rotate(-90 472 50.9)">GND</text>
<text x="479.4" y="51.4">IO23</text>
<text x="488.8" y="53.1">36</text>
<text x="488.8" y="49.6">37</text>
<text x="341.8" y="54.9">2</text>
<text x="341.8" y="58.4">3</text>
<text x="345.3" y="56.7">2</text>
<text x="350.5" y="58.4">G4</text>
<text x="356.5" y="56.7">G4</text>
<text x="454.6" y="54.9">EN</text>
<text x="478.7" y="58.4">TXD0</text>
<text x="479.4" y="54.9">IO22</text>
<text x="488.8" y="56.7">35</text>
<text x="37.5" y="65.1">OUT+</text>
<text x="49.4" y="63.7">6</text>
<text x="341.8" y="61.9">4</text>
<text x="341.8" y="65.5">5</text>
<text x="345.3" y="60.2">3</text>
<text x="345.3" y="63.7">4</text>
<text x="350.5" y="65.5">G2</text>
<text x="350.5" y="61.9">G3</text>
<text x="356.5" y="63.7">G2</text>
<text x="356.5" y="60.2">G3</text>
<text x="451.1" y="60.2">5</text>
<text x="451.1" y="63.7">6</text>
<text x="454.6" y="61.9">SENSOR_VN</text>
<text x="454.6" y="65.5">IO34</text>
<text x="478.4" y="61.9">RXD0</text>
<text x="479.4" y="65.5">IO21</text>
<text x="488.8" y="63.7">33</text>
<text x="488.8" y="60.2">34</text>
<text x="22.7" y="67.2">1</text>
<text x="27.2" y="68.7">IN+</text>
<text x="42.1" y="68.7">B+</text>
<text x="49.4" y="67.2">5</text>
<text x="100.3" y="67.2">1</text>
<text x="100.3" y="70.8">2</text>
<text x="341.8" y="69">6</text>
<text x="345.3" y="67.2">5</text>
<text x="345.3" y="70.8">6</text>
<text x="350.5" y="69">G1</text>
<text x="356.5" y="70.8">CD</text>
<text x="356.5" y="67.2">G1</text>
<text x="451.1" y="67.2">7</text>
<text x="451.1" y="70.8">8</text>
<text x="454.6" y="69">IO35</text>
<text x="482.7" y="69">NC</text>
<text x="488.8" y="70.8">31</text>
<text x="488.8" y="67.2">32</text>
<text x="341.8" y="72.5">7</text>
<text x="341.8" y="76.1">8</text>
<text x="345.3" y="74.3">7</text>
<text x="345.3" y="77.8">8</text>
<text x="350.3" y="72.5">CD</text>
<text x="449.1" y="77.8">10</text>
<text x="451.1" y="74.3">9</text>
<text x="454.6" y="72.5">IO32</text>
<text x="454.6" y="76.1">IO33</text>
<text x="479.4" y="76.1">IO18</text>
<text x="479.4" y="72.5">IO19</text>
<text x="488.8" y="77.8">29</text>
<text x="488.8" y="74.3">30</text>
<text x="22.7" y="81.4">2</text>
<text x="27.2" y="82.8">IN-</text>
<text x="43.3" y="82.8">B-</text>
<text x="49.4" y="81.4">4</text>
<text x="449.1" y="81.4">11</text>
<text x="454.6" y="79.6">IO25</text>
<text x="454.6" y="83.1">IO26</text>
<text x="479.4" y="83.1">IO17</text>
<text x="481.4" y="79.6">IO5</text>
<text x="488.8" y="81.4">28</text>
<text x="38.7" y="86.3">OUT-</text>
<text x="49.4" y="84.9">7</text>
<text x="449.1" y="84.9">12</text>
<text x="449.1" y="88.4">13</text>
<text x="454.6" y="86.6">IO27</text>
<text x="479.4" y="86.6">IO16</text>
<text x="488.8" y="88.4">26</text>
<text x="488.8" y="84.9">27</text>
<text x="449.1" y="91.9">14</text>
<text x="454.6" y="90.2">IO14</text>
<text x="454.6" y="93.7">IO12</text>
<text x="481.4" y="93.7">IO0</text>
<text x="481.4" y="90.2">IO4</text>
<text x="488.8" y="95.5">24</text>
<text x="488.8" y="91.9">25</text>
<text x="449.1" y="99">16</text>
<text x="454.6" y="100.8">IO13</text>
<text x="479.4" y="100.8">IO15</text>
<text x="481.4" y="97.2">IO2</text>
<text x="488.8" y="99">23</text>
<text x="449.1" y="102.5">17</text>
<text x="449.1" y="106">18</text>
<text x="454.6" y="104.3">NC</text>
<text x="454.6" y="107.8">NC</text>
<text x="482.7" y="107.8">NC</text>
<text x="482.7" y="104.3">NC</text>
<text x="488.8" y="106">21</text>
<text x="488.8" y="102.5">22</text>
<text x="449.1" y="109.6">19</text>
<text x="454.6" y="111.3">NC</text>
<text x="482.7" y="111.3">NC</text>
<text x="488.8" y="109.6">20</text>
<text x="45.5" y="120.3" transform="rotate(-90 45.5 120.3)">4</text>
<text x="49" y="120.3" transform="rotate(-90 49 120.3)">3</text>
<text x="52.6" y="120.3" transform="rotate(-90 52.6 120.3)">2</text>
<text x="56.1" y="120.3" transform="rotate(-90 56.1 120.3)">1</text>
<text x="47.3" y="131.9" transform="rotate(-90 47.3 131.9)">SHELL</text>
<text x="50.8" y="131.9" transform="rotate(-90 50.8 131.9)">SHELL</text>
<text x="54.3" y="131.9" transform="rotate(-90 54.3 131.9)">SHELL</text>
<text x="57.9" y="131.9" transform="rotate(-90 57.9 131.9)">SHELL</text>
<text x="36.7" y="143.9" transform="rotate(-90 36.7 143.9)">VBUS</text>
<text x="40.2" y="143.9" transform="rotate(-90 40.2 143.9)">CC1</text>
<text x="43.7" y="143.9" transform="rotate(-90 43.7 143.9)">DP1</text>
<text x="47.3" y="143.9" transform="rotate(-90 47.3 143.9)">DN1</text>
<text x="50.8" y="143.9" transform="rotate(-90 50.8 143.9)">SBU1</text>
<text x="54.3" y="143.9" transform="rotate(-90 54.3 143.9)">CC2</text>
<text x="57.9" y="143.9" transform="rotate(-90 57.9 143.9)">DP2</text>
<text x="61.4" y="143.9" transform="rotate(-90 61.4 143.9)">DN2</text>
<text x="64.9" y="143.9" transform="rotate(-90 64.9 143.9)">SBU2</text>
<text x="68.4" y="143.9" transform="rotate(-90 68.4 143.9)">VBUS</text>
<text x="139.1" y="143.1">1</text>
<text x="38.5" y="149.6" transform="rotate(-90 38.5 149.6)">A5</text>
<text x="42" y="149.6" transform="rotate(-90 42 149.6)">A6</text>
<text x="45.5" y="149.6" transform="rotate(-90 45.5 149.6)">A7</text>
<text x="49" y="149.6" transform="rotate(-90 49 149.6)">A8</text>
<text x="52.6" y="149.6" transform="rotate(-90 52.6 149.6)">B5</text>
<text x="56.1" y="149.6" transform="rotate(-90 56.1 149.6)">B6</text>
<text x="59.6" y="149.6" transform="rotate(-90 59.6 149.6)">B7</text>
<text x="63.1" y="149.6" transform="rotate(-90 63.1 149.6)">B8</text>
<text x="139.1" y="146.6">2</text>
<text x="143.6" y="148">TXD</text>
<text x="143.6" y="144.5">GND</text>
<text x="155.1" y="148">R232</text>
<text x="164" y="146.6">15</text>
<text x="34.9" y="153.8" transform="rotate(-90 34.9 153.8)">A4B9</text>
<text x="66.7" y="153.8" transform="rotate(-90 66.7 153.8)">B4A9</text>
<text x="139.1" y="153.7">4</text>
<text x="139.1" y="150.1">3</text>
<text x="143.6" y="155.1">V3</text>
<text x="143.6" y="151.6">RXD</text>
<text x="154.1" y="155.1">DTR#</text>
<text x="154.4" y="151.6">RTS#</text>
<text x="164" y="150.1">14</text>
<text x="164" y="153.7">13</text>
<text x="139.1" y="160.7">6</text>
<text x="139.1" y="157.2">5</text>
<text x="143.6" y="158.6">D+</text>
<text x="153.6" y="158.6">DCD#</text>
<text x="164" y="157.2">12</text>
<text x="164" y="160.7">11</text>
<text x="139.1" y="167.8">8</text>
<text x="139.1" y="164.3">7</text>
<text x="143.6" y="165.7">NC.</text>
<text x="143.6" y="162.1">D-</text>
<text x="153.9" y="165.7">DSR#</text>
<text x="157.2" y="162.1">RI#</text>
<text x="164" y="164.3">10</text>
<text x="165.8" y="167.8">9</text>
<text x="143.6" y="169.2">NC.</text>
<text x="154.4" y="169.2">CTS#</text>
<text x="362.9" y="187.2">1</text>
<text x="362.9" y="190.7">2</text>
<text x="366.4" y="188.9">1</text>
<text x="366.4" y="192.5">2</text>
<text x="393.3" y="231.3">1</text>
<text x="393.3" y="238.3">5</text>
<text x="393.3" y="234.8">3</text>
<text x="73.1" y="243.3">LRC</text>
<text x="393.3" y="241.9">2</text>
<text x="393.3" y="245.4">4</text>
<text x="73.1" y="246.8">BCLK</text>
<text x="73.1" y="250.3">DIN</text>
<text x="95.4" y="250.3">- speaker</text>
<text x="73.1" y="253.9">GAIN</text>
<text x="73.1" y="257.4">SD</text>
<text x="94.2" y="257.4">+ speaker</text>
<text x="162" y="257.7">5</text>
<text x="162" y="254.2">6</text>
<text x="166.5" y="255.6">L/R</text>
<text x="179" y="255.6">GND</text>
<text x="188.7" y="254.2">1</text>
<text x="188.7" y="257.7">2</text>
<text x="73.1" y="260.9">GND</text>
<text x="162" y="261.3">4</text>
<text x="166.5" y="262.7">SCK</text>
<text x="166.5" y="259.2">WS</text>
<text x="179.2" y="259.2">VDD</text>
<text x="181.7" y="262.7">SD</text>
<text x="188.7" y="261.3">3</text>
<text x="324.3" y="261.3">1</text>
<text x="340.4" y="261.3">2</text>
<text x="73.1" y="264.4">Vin</text>
<text x="327.8" y="264.8">3</text>
<text x="336.9" y="264.8">4</text>
</g>
<g font-size="3.2">
<text x="228.6" y="42.9" transform="rotate(-90 228.6 42.9)">1</text>
<text x="232.1" y="42.9" transform="rotate(-90 232.1 42.9)">2</text>
<text x="235.7" y="42.9" transform="rotate(-90 235.7 42.9)">3</text>
<text x="451.1" y="46.1">1</text>
<text x="454.6" y="47.8">GND</text>
<text x="480" y="47.8">GND</text>
<text x="488.8" y="46.1">38</text>
<text x="158.4" y="59.4" transform="rotate(-90 158.4 59.4)">1</text>
<text x="159.8" y="54.2" transform="rotate(-90 159.8 54.2)">GND</text>
<text x="449.1" y="95.5">15</text>
<text x="454.6" y="97.2">GND</text>
<text x="33.2" y="143.9" transform="rotate(-90 33.2 143.9)">GND</text>
<text x="72" y="143.9" transform="rotate(-90 72 143.9)">GND</text>
<text x="367" y="148.4">2</text>
<text x="378.9" y="148.4">4</text>
<text x="31.4" y="155.8" transform="rotate(-90 31.4 155.8)">A1B12</text>
<text x="70.2" y="155.8" transform="rotate(-90 70.2 155.8)">B1A12</text>
<text x="367" y="151.9">1</text>
<text x="378.9" y="151.9">3</text>
</g>
<g font-size="3.2" fill="#f00">
<text x="451.1" y="56.7">4</text>
<text x="454.6" y="58.4">SENSOR_VP</text>
<text x="164" y="143.1">16</text>
<text x="156.7" y="144.5">VCC</text>
</g>
<g font-size="1.8" fill="#00c">
<text x="92.3" y="63.4" transform="rotate(-90 92.3 63.4)">G</text>
<text x="86.3" y="67.1" transform="rotate(-90 86.3 67.1)">S</text>
<text x="96.1" y="66.9" transform="rotate(-90 96.1 66.9)">D</text>
</g>
</svg>
